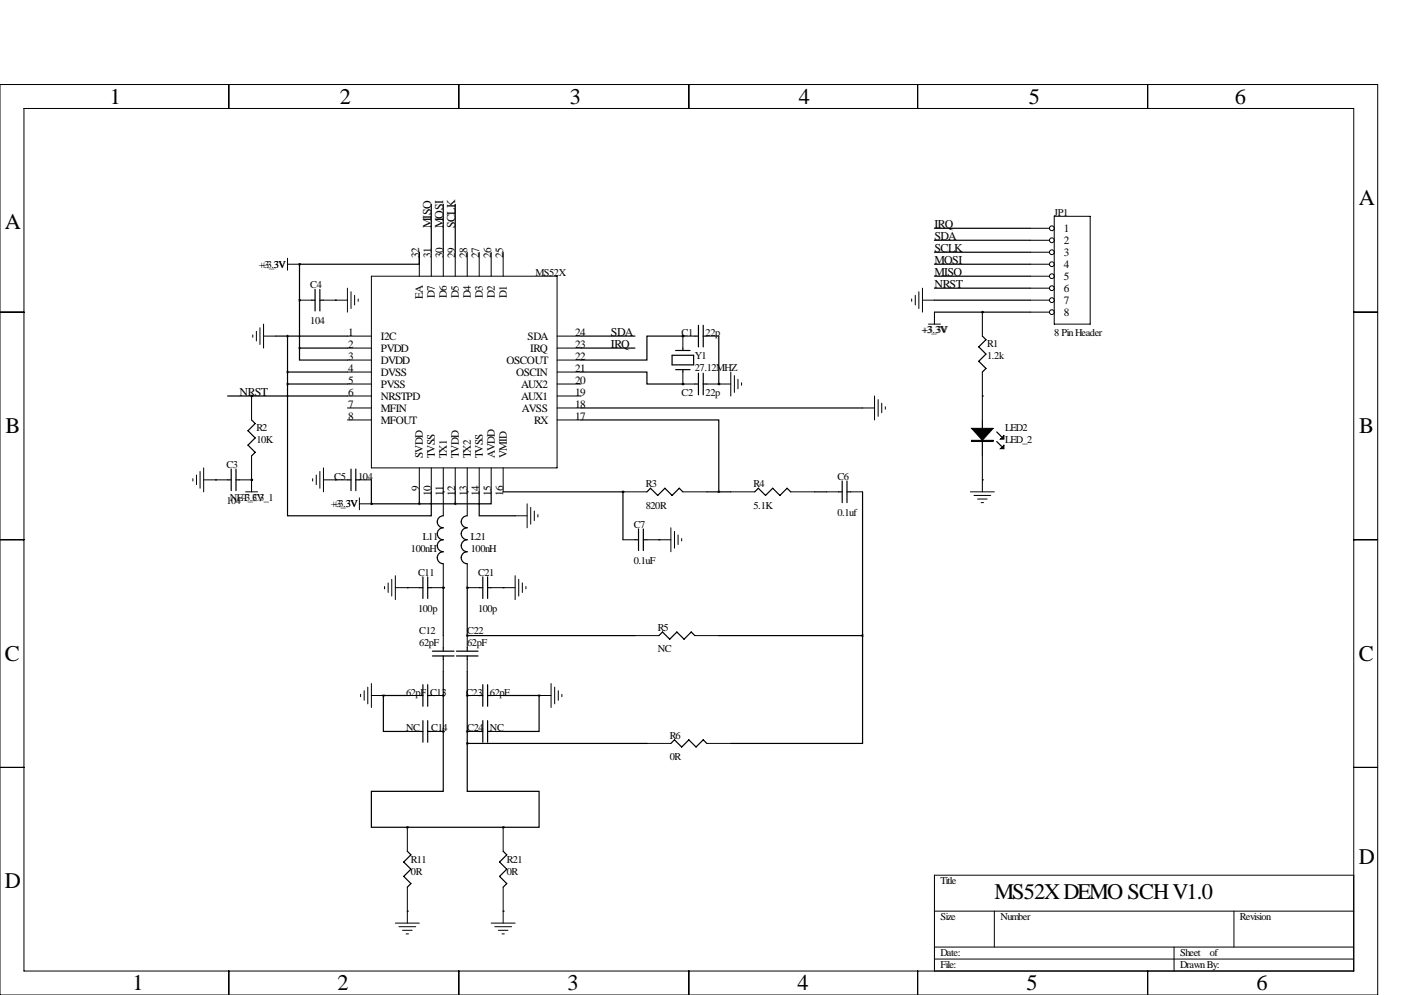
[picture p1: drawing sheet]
<svg xmlns="http://www.w3.org/2000/svg" width="297mm" height="211mm" viewBox="0 0 297 211" stroke-linecap="round" stroke-linejoin="round" font-family="sans-serif">
<g fill="none" stroke="#000" stroke-width=".21">
<path d="M0 17.9h292.1v193.1h-292.1zM48.5 17.9v5.1M97.3 17.9v5.1M146 17.9v5.1M194.6 17.9v5.1M243.3 17.9v5.1M5.1 23h281.9v182.9h-281.9zM61 56h2.5M61 54.8v2.5M78.7 58.6h39.4v40.6h-39.4zM88.9 53.5v5.1M91.4 53.5v5.1"/>
<path d="M94 53.5v5.1M96.5 53.5v5.1M99.1 53.5v5.1M101.6 53.5v5.1M104.1 53.5v5.1M106.7 53.5v5.1M218.4 58.6h4.1M218.4 48.4h4.1M218.4 50.9h4.1M218.4 53.5h4.1M218.4 56h4.1M223.5 45.9h7.6v22.8h-7.6z"/>
<path d="M0 66.2h5.1M53.6 71v.5M54.4 70.2v2.1M55.1 69.5v3.5M55.9 71.3h2.5M55.9 68.7v5.1M63.5 63.6h2.5M68.6 63.6h5.1M73.7 71.3h5M73.7 73.8h5M73.7 76.3h5M73.7 78.9h5"/>
<path d="M73.7 61.1v5.1M74.4 61.9v3.5M75.2 62.6v2.1M75.9 63.4v.5M118.1 71.3h5.1M118.1 73.8h5.1M118.1 76.3h5.1M118.1 78.9h5.1M144.8 78.9v2.5h2.5M147.3 71.3h-2.5v2.5M149.9 71.3h2.5M154.9 78.9v5.1"/>
<path d="M155.7 79.6v3.6M193.3 63.4v.5M194.1 62.6v2.1M194.8 61.9v3.5M195.6 63.6h2.5M195.6 61.1v5.1M196.8 68.7h2.6M198.1 66.2v2.5M208.3 66.2v5.1M208.3 78.9v10.1M218.4 66.2h4.1M218.4 61.1h4.1"/>
<path d="M218.4 63.6h4.1M287 66.2h5.1M42.4 100v3.5M43.2 99.2v5.1M53.3 84v5M53.3 96.7v7.6M67.8 100v3.5M68.6 99.2v5.1M73.7 81.4h5M73.7 84h5M73.7 86.5h5M73.7 89h5"/>
<path d="M88.9 99.2v5.1M91.4 99.2v5.1M94 99.2v10.2M96.5 99.2v5.1M99.1 99.2v10.2M101.6 99.2v5.1M104.1 99.2v5.1M106.7 99.2v5.1M118.1 81.4h5.1M118.1 84h5.1M118.1 86.5h5.1M118.1 89h5.1"/>
<path d="M149.9 81.4h5M156.5 80.4v2M157.2 81.2v.5M182.9 86.5h2.5M185.4 84v5M186.2 84.7v3.6M186.9 85.5v2M187.7 86.2v.6M208.3 96.7v7.6M0 114.4h5.1M40.9 101.5v.5M41.7 100.7v2.1"/>
<path d="M43.2 101.7h5.1M50.8 101.7h2.5M52.1 104.3h2.5M66.3 101.5v.5M67.1 100.7v2.1M68.6 101.7h5.1M76.2 101.7h2.5M76.2 106.8h2.5M76.2 105.6v2.5M94 119.5v5.1h-2.6M99.1 119.5v5.1h2.5M109.2 109.4h2.6"/>
<path d="M111.8 106.8v5.1M112.5 107.6v3.5M113.3 108.3v2.1M114 109.1v.5M132.1 114.4h2.5M132.1 104.3h5.1M137.2 114.4h5M142.2 111.9v5.1M143 112.7v3.5M143.8 113.4v2.1M144.5 114.2v.5M144.8 104.3h5.1"/>
<path d="M154.9 104.3h5.1M167.6 104.3h5.1M175.3 104.3h2.5M180.3 104.3h2.6M205.7 104.3h5.1M206.5 105h3.6M207.3 105.8h2M208 106.6h.5M287 114.4h5.1M81.5 124.3v.6M82.3 123.6v2M83.1 122.8v3.6"/>
<path d="M83.8 124.6h5.1M83.8 122.1v5M94 134.8v2.5M94 139.8v2.6M99.1 134.8v2.5M99.1 139.8v2.6M104.1 124.6h5.1M109.2 122.1v5M110 122.8v3.6M110.7 123.6v2M111.5 124.3v.6M134.6 134.8h5.1"/>
<path d="M147.3 134.8h5.1M76.5 147.2v.5M77.2 146.4v2.1M78 145.7v3.5M78.7 144.9v5.1M78.7 147.5h2.6M86.4 147.5h2.5M86.4 155.1h2.5M91.4 147.5h2.6M91.4 155.1h2.6M99.1 147.5h2.5M99.1 155.1h2.5"/>
<path d="M104.1 147.5h2.6M104.1 155.1h2.6M114.3 147.5h2.5M116.8 144.9v5.1M117.6 145.7v3.5M118.4 146.4v2.1M119.1 147.2v.5M137.2 157.6h5M149.9 157.6h5M0 162.7h5.1M86.4 175.4v5.1M106.7 175.4v5.1"/>
<path d="M287 162.7h5.1M83.8 195.7h5.1M84.6 196.5h3.5M85.3 197.2h2.1M86.1 198h.5M86.4 188.1v7.6M104.1 195.7h5.1M104.9 196.5h3.6M105.7 197.2h2M106.4 198h.5M106.7 188.1v7.6M198.1 193.2h88.9"/>
<path d="M210.8 193.2v7.6M261.6 193.2v7.6M287 185.6h-88.9v20.3M48.5 205.9v5.1M97.3 205.9v5.1M146 205.9v5.1M194.6 205.9v5.1M198.1 203.3h88.9M198.1 200.8h88.9M243.3 205.9v5.1M248.9 200.8v5.1"/>
<circle cx="223" cy="58.6" r=".51"/>
<circle cx="223" cy="56" r=".51"/>
<circle cx="223" cy="50.9" r=".51"/>
<circle cx="223" cy="53.5" r=".51"/>
<circle cx="223" cy="48.4" r=".51"/>
<circle cx="223" cy="66.2" r=".51"/>
<circle cx="223" cy="61.1" r=".51"/>
<circle cx="223" cy="63.6" r=".51"/>
</g>
<g fill="none" stroke="#000" stroke-width=".25">
<path d="M63.5 56h.1M63.5 56v17.8M88.9 53.5v2.5h-25.4M91.4 43.3v10.2M94 43.3v10.2M96.5 43.3v10.2M198.1 48.4h20.3M198.1 50.9h20.3M198.1 53.5h20.3M198.1 56h20.3M198.1 58.6h20.3M58.4 71.3h15.3"/>
<path d="M61 71.3v10.1M61 78.9h12.7M63.5 73.8v2.5h10.2M63.5 63.6h.1M63.5 73.8h10.2M66 63.6h.8M66.8 61.4v4.5M67.8 63.6h.8M67.8 61.4v4.5M71.1 63.6h.1M123.2 78.9h14v2.5h7.6M123.2 71.3h11.4"/>
<path d="M123.2 73.8h11.4M142.5 75.3h4.6v2.1h-4.6zM143.3 74.3h3M143.3 78.4h3M144.8 71.3h-7.6v5h-14M144.8 71.3h.1M144.8 73.8v.5M144.8 78.4v.5M147.3 71.3h.8M148.1 69v4.5M148.1 79.1v4.6M149.1 69v4.5"/>
<path d="M149.1 79.1v4.6M149.1 71.3h.8M152.4 71.3v10.1M198.1 63.6h20.3M198.1 61.1h20.3M198.1 66.2h20.3M208.3 66.2h.1M208.3 71.3l.7 .7-1.5 1.5 1.5 1.6-1.5 1.5 1.5 1.5-.7 .8M48.3 84h25.4M49 99.5v4.5M50 99.5v4.5M53.3 84h.1"/>
<path d="M53.3 89l.8 .8-1.5 1.5 1.5 1.6-1.5 1.5 1.5 1.5-.8 .8M61 81.4v28h30.4v-5.1M61 81.4h12.7M74.4 99.5v4.5M75.4 99.5v4.5M123.2 89h29.2v15.3M123.2 86.5h59.7M144.8 81.4h.1M147.3 81.4h.8M149.1 81.4h.8M152.4 81.4h.1M208.3 84h.1"/>
<path d="M208.3 89v7.7M211.3 93.6l1 1M211.3 91.6l1 1M45.7 101.7h.1M48.3 101.7h.7M50 101.7h.8M53.3 101.7h.1M71.1 101.7h.1M73.7 101.7h.7M75.4 101.7h.8M78.7 106.8h.1M78.7 106.8h17.8"/>
<path d="M78.7 101.7v5.1M88.9 104.3v2.5M94 109.4a1.27 1.27 0 0 0-1.3 1.2 1.27 1.27 0 0 0 1.3 1.3 1.27 1.27 0 0 0-1.3 1.3 1.27 1.27 0 0 0 1.3 1.2 1.27 1.27 0 0 0-1.3 1.3 1.27 1.27 0 0 0 1.3 1.3 1.27 1.27 0 0 0-1.3 1.3 1.27 1.27 0 0 0 1.3 1.2M94 104.3h.1M96.5 104.3v2.5M99.1 109.4a1.27 1.27 0 0 0-1.3 1.2 1.27 1.27 0 0 0 1.3 1.3 1.27 1.27 0 0 0-1.3 1.3 1.27 1.27 0 0 0 1.3 1.2 1.27 1.27 0 0 0-1.3 1.3 1.27 1.27 0 0 0 1.3 1.3 1.27 1.27 0 0 0-1.3 1.3 1.27 1.27 0 0 0 1.3 1.2M99.1 104.3h.1M101.6 104.3v5.1h7.6M104.1 104.3v2.5h-7.6M106.7 104.3h25.4M132.1 104.3h.1M132.1 104.3v10.1"/>
<path d="M134.6 114.4h.8M135.4 112.2v4.5M136.4 114.4h.8M136.4 112.2v4.5M137.2 104.3l.7-.8 1.5 1.5 1.6-1.5 1.5 1.5 1.5-1.5 .8 .8M139.7 114.4h.1M149.9 104.3h5M160 104.3l.8-.8 1.5 1.5 1.5-1.5 1.6 1.5 1.5-1.5 .7 .8M172.7 104.3h2.6M177.8 104.3h.8M178.6 102v4.6M179.6 104.3h.7"/>
<path d="M179.6 102v4.6M182.9 104.3v30.5M208.3 101.7h.1M86.4 124.6h.1M88.9 124.6h.8M89.7 122.3v4.6M90.7 124.6h.7M90.7 122.3v4.6M91.7 138.1h4.6M91.7 139.1h4.6M94 124.6h.1M94 124.6v10.2"/>
<path d="M94 137.3v.8M94 139.1v.7M96.8 138.1h4.5M96.8 139.1h4.5M99.1 124.6h.1M99.1 134.8h.1M99.1 124.6v10.2M99.1 137.3v.8M99.1 139.1v.7M99.1 134.8h35.5M101.6 124.6h.8M102.4 122.3v4.6"/>
<path d="M103.4 124.6h.7M103.4 122.3v4.6M106.7 124.6h.1M139.7 134.8l.8-.8 1.5 1.5 1.5-1.5 1.5 1.5 1.6-1.5 .7 .8M152.4 134.8h30.5M182.9 134.8v22.8h-28M81.3 147.5v7.6h5.1M81.3 147.5h.1M81.3 147.5h5.1M88.9 147.5h.8M88.9 155.1h.8M89.7 145.2v4.5"/>
<path d="M89.7 152.8v4.6M90.7 145.2v4.5M90.7 152.8v4.6M90.7 147.5h.7M90.7 155.1h.7M94 147.5h.1M94 155.1v12.7h-15.3v7.6h7.7M94 155.1h.1M94 142.4v12.7M99.1 157.6v10.2h15.2v7.6h-7.6M99.1 155.1h.1M99.1 147.5h.1"/>
<path d="M99.1 142.4v15.2M99.1 157.6h38.1M101.6 147.5h.8M101.6 155.1h.8M102.4 145.2v4.5M102.4 152.8v4.6M103.4 145.2v4.5M103.4 152.8v4.6M103.4 147.5h.7M103.4 155.1h.7M106.7 147.5h7.6M114.3 147.5v7.6h-7.6"/>
<path d="M114.3 147.5h.1M142.2 157.6l.8-.7 1.5 1.5 1.5-1.5 1.6 1.5 1.5-1.5 .8 .7M86.4 175.4h.1M86.4 175.4h20.3M106.7 175.4h.1M86.4 193.2h.1M86.4 180.5l.7 .7-1.5 1.6 1.5 1.5-1.5 1.5 1.5 1.5-.7 .8M106.7 193.2h.1M106.7 180.5l.7 .7-1.5 1.6 1.5 1.5-1.5 1.5 1.5 1.5-.7 .8"/>
</g>
<path d="M206 90.8h4.6l-2.3 2.6zM206 93.4h4.6v.2h-4.6zM212.9 94.4v.7h-.8zM212.9 92.3v.8h-.8z" fill="#000" stroke="#000" stroke-width=".21"/>
<path d="M60.9 71.3a.05 .05 0 0 0 .1 0 .05 .05 0 0 0-.1 0zM60.9 78.9a.05 .05 0 0 0 .1 0 .05 .05 0 0 0-.1 0zM60.9 81.4a.05 .05 0 0 0 .1 0 .05 .05 0 0 0-.1 0zM53.3 84a.05 .05 0 0 0 .1 0 .05 .05 0 0 0-.1 0zM99 155.1a.05 .05 0 0 0 .1 0 .05 .05 0 0 0-.1 0zM99 147.5a.05 .05 0 0 0 .1 0 .05 .05 0 0 0-.1 0zM99 157.6a.05 .05 0 0 0 .1 0 .05 .05 0 0 0-.1 0zM86.3 175.4a.05 .05 0 0 0 .1 0 .05 .05 0 0 0-.1 0zM99 134.8a.05 .05 0 0 0 .1 0 .05 .05 0 0 0-.1 0zM99 124.6a.05 .05 0 0 0 .1 0 .05 .05 0 0 0-.1 0zM78.7 106.8a.05 .05 0 0 0 .1 0 .05 .05 0 0 0-.1 0zM53.3 101.7a.05 .05 0 0 0 .1 0 .05 .05 0 0 0-.1 0z" fill="#000" stroke="#000" stroke-width=".51"/>
<g font-size="4.7">
<text x="23.3" y="22">1</text>
<text x="72.1" y="22">2</text>
<text x="120.8" y="22">3</text>
<text x="169.3" y="22">4</text>
<text x="218.1" y="22">5</text>
<text x="261.8" y="22">6</text>
<text x="288.1" y="43.6">A</text>
<text x="1" y="48.6">A</text>
<text x="1.2" y="91.8">B</text>
<text x="288.2" y="91.8">B</text>
<text x="1" y="140.1">C</text>
<text x="288.1" y="140.1">C</text>
<text x="288.1" y="183.3">D</text>
<text x="1" y="188.3">D</text>
<text x="210.8" y="190.6">MS52X DEMO SCH V1.0</text>
<text x="28.1" y="209.9">1</text>
<text x="71.6" y="209.9">2</text>
<text x="120.3" y="209.9">3</text>
<text x="169.1" y="209.9">4</text>
<text x="217.6" y="209.9">5</text>
<text x="266.4" y="209.9">6</text>
</g>
<g font-size="2.5">
<text x="91.4" y="48.4" transform="rotate(-90 91.4 48.4)">MISO</text>
<text x="94" y="48.4" transform="rotate(-90 94 48.4)">MOSI</text>
<text x="96.5" y="48.4" transform="rotate(-90 96.5 48.4)">SCLK</text>
<text x="198.1" y="48.4">IRQ</text>
<text x="198.1" y="50.9">SDA</text>
<text x="198.1" y="53.5">SCLK</text>
<text x="198.1" y="56">MOSI</text>
<text x="198.1" y="58.6">MISO</text>
<text x="198.1" y="61.1">NRST</text>
<text x="129.5" y="71.3">SDA</text>
<text x="129.5" y="73.8">IRQ</text>
<text x="50.8" y="84">NRST</text>
</g>
<g font-size="2.4">
<text x="225.6" y="49.2">1</text>
<text x="225.6" y="51.7">2</text>
<text x="88.9" y="54.8" transform="rotate(-90 88.9 54.8)">32</text>
<text x="91.4" y="54.8" transform="rotate(-90 91.4 54.8)">31</text>
<text x="94" y="54.8" transform="rotate(-90 94 54.8)">30</text>
<text x="96.5" y="54.8" transform="rotate(-90 96.5 54.8)">29</text>
<text x="99.1" y="54.8" transform="rotate(-90 99.1 54.8)">28</text>
<text x="101.6" y="54.8" transform="rotate(-90 101.6 54.8)">27</text>
<text x="104.1" y="54.8" transform="rotate(-90 104.1 54.8)">26</text>
<text x="106.7" y="54.8" transform="rotate(-90 106.7 54.8)">25</text>
<text x="225.6" y="54.2">3</text>
<text x="225.6" y="56.8">4</text>
<text x="225.6" y="59.3">5</text>
<text x="89.7" y="63.3" transform="rotate(-90 89.7 63.3)">EA</text>
<text x="92.2" y="63.2" transform="rotate(-90 92.2 63.2)">D7</text>
<text x="94.7" y="63.2" transform="rotate(-90 94.7 63.2)">D6</text>
<text x="97.3" y="63.2" transform="rotate(-90 97.3 63.2)">D5</text>
<text x="99.8" y="63.2" transform="rotate(-90 99.8 63.2)">D4</text>
<text x="102.4" y="63.2" transform="rotate(-90 102.4 63.2)">D3</text>
<text x="104.9" y="63.2" transform="rotate(-90 104.9 63.2)">D2</text>
<text x="107.4" y="63.2" transform="rotate(-90 107.4 63.2)">D1</text>
<text x="225.6" y="61.9">6</text>
<text x="225.6" y="64.4">7</text>
<text x="73.8" y="71.3">1</text>
<text x="121.9" y="71.3">24</text>
<text x="225.6" y="66.9">8</text>
<text x="73.8" y="73.8">2</text>
<text x="73.8" y="76.3">3</text>
<text x="80.8" y="72">I2C</text>
<text x="80.8" y="74.6">PVDD</text>
<text x="80.8" y="77.1">DVDD</text>
<text x="107.4" y="77.1">OSCOUT</text>
<text x="111.9" y="72">SDA</text>
<text x="112.4" y="74.6">IRQ</text>
<text x="121.9" y="76.3">22</text>
<text x="121.9" y="73.8">23</text>
<text x="73.8" y="78.9">4</text>
<text x="73.8" y="81.4">5</text>
<text x="73.8" y="84">6</text>
<text x="80.8" y="79.6">DVSS</text>
<text x="80.8" y="82.2">PVSS</text>
<text x="109.4" y="79.6">OSCIN</text>
<text x="110.5" y="82.2">AUX2</text>
<text x="121.9" y="84">19</text>
<text x="121.9" y="81.4">20</text>
<text x="121.9" y="78.9">21</text>
<text x="73.8" y="86.5">7</text>
<text x="73.8" y="89">8</text>
<text x="80.8" y="84.7">NRSTPD</text>
<text x="80.8" y="87.3">MFIN</text>
<text x="80.8" y="89.8">MFOUT</text>
<text x="110.5" y="84.7">AUX1</text>
<text x="110.6" y="87.3">AVSS</text>
<text x="113.2" y="89.8">RX</text>
<text x="121.9" y="89">17</text>
<text x="121.9" y="86.5">18</text>
<text x="89.7" y="97.2" transform="rotate(-90 89.7 97.2)">SVDD</text>
<text x="92.2" y="97.2" transform="rotate(-90 92.2 97.2)">TVSS</text>
<text x="94.7" y="97.2" transform="rotate(-90 94.7 97.2)">TX1</text>
<text x="97.3" y="97.2" transform="rotate(-90 97.3 97.2)">TVDD</text>
<text x="99.8" y="97.2" transform="rotate(-90 99.8 97.2)">TX2</text>
<text x="102.4" y="97.2" transform="rotate(-90 102.4 97.2)">TVSS</text>
<text x="104.9" y="97.2" transform="rotate(-90 104.9 97.2)">AVDD</text>
<text x="107.4" y="97.2" transform="rotate(-90 107.4 97.2)">VMID</text>
<text x="88.9" y="104.1" transform="rotate(-90 88.9 104.1)">9</text>
<text x="91.4" y="105.2" transform="rotate(-90 91.4 105.2)">10</text>
<text x="94" y="105.2" transform="rotate(-90 94 105.2)">11</text>
<text x="96.5" y="105.2" transform="rotate(-90 96.5 105.2)">12</text>
<text x="99.1" y="105.2" transform="rotate(-90 99.1 105.2)">13</text>
<text x="101.6" y="105.2" transform="rotate(-90 101.6 105.2)">14</text>
<text x="104.1" y="105.2" transform="rotate(-90 104.1 105.2)">15</text>
<text x="106.7" y="105.2" transform="rotate(-90 106.7 105.2)">16</text>
</g>
<g font-size="2.2">
<text x="223.5" y="45.9">JP1</text>
<text x="54.9" y="56.7">+3_3V</text>
<text x="55.4" y="56.7">+3.3V</text>
<text x="113.5" y="58.6">MS52X</text>
<text x="65.8" y="61.1">C4</text>
<text x="65.8" y="68.7">104</text>
<text x="144.5" y="71.3">C1</text>
<text x="149.6" y="71.3">22p</text>
<text x="195.3" y="70.6">+3_3V</text>
<text x="195.6" y="70.6">+3.3V</text>
<text x="223.5" y="71.3">8 Pin Header</text>
<text x="147.3" y="76.1">Y1</text>
<text x="209.3" y="73.5">R1</text>
<text x="209.3" y="76.1">1.2k</text>
<text x="144.5" y="84">C2</text>
<text x="147.3" y="78.6">27.12MHZ</text>
<text x="149.6" y="84">22p</text>
<text x="54.4" y="91.3">R2</text>
<text x="54.4" y="93.9">10K</text>
<text x="213.1" y="91.3">LED2</text>
<text x="213.1" y="93.9">LED_2</text>
<text x="48" y="99.2">C3</text>
<text x="70.9" y="101.7">C5</text>
<text x="75.9" y="101.7">104</text>
<text x="177.5" y="101.7">C6</text>
<text x="48" y="106.8">104</text>
<text x="48.7" y="106.2">NET_C3_1</text>
<text x="50.8" y="106.2">+3.3V</text>
<text x="70.1" y="107.5">+3_3V</text>
<text x="70.6" y="107.5">+3.3V</text>
<text x="136.9" y="103.3">R3</text>
<text x="136.9" y="107.8">820R</text>
<text x="159.8" y="103.3">R4</text>
<text x="159.8" y="107.8">5.1K</text>
<text x="134.4" y="111.9">C7</text>
<text x="177.5" y="109.4">0.1uf</text>
<text x="87.1" y="117">100nH</text>
<text x="89.7" y="114.4">L11</text>
<text x="99.8" y="114.4">L21</text>
<text x="99.8" y="117">100nH</text>
<text x="134.4" y="119.5">0.1uF</text>
<text x="88.6" y="122.1">C11</text>
<text x="101.3" y="122.1">C21</text>
<text x="88.6" y="129.7">100p</text>
<text x="101.3" y="129.7">100p</text>
<text x="88.9" y="134.5">C12</text>
<text x="88.9" y="137">62pF</text>
<text x="99.1" y="134.5">C22</text>
<text x="99.1" y="137">62pF</text>
<text x="139.4" y="133.7">R5</text>
<text x="139.4" y="138.3">NC</text>
<text x="86.1" y="147.5">62pF</text>
<text x="91.2" y="147.5">C13</text>
<text x="98.8" y="147.5">C23</text>
<text x="103.9" y="147.5">62pF</text>
<text x="86.1" y="155.1">NC</text>
<text x="91.4" y="155.1">C14</text>
<text x="99.1" y="155.1">C24</text>
<text x="103.9" y="155.1">NC</text>
<text x="142" y="156.6">R6</text>
<text x="142" y="161.2">0R</text>
<text x="87.1" y="183">R11</text>
<text x="87.1" y="185.6">0R</text>
<text x="107.4" y="183">R21</text>
<text x="107.4" y="185.6">0R</text>
<text x="199.4" y="187.5">Title</text>
<text x="199.4" y="195.1">Size</text>
<text x="212.1" y="195.1">Number</text>
<text x="262.9" y="195.1">Revision</text>
<text x="199.4" y="202.7">Date:</text>
<text x="250.2" y="202.7">Sheet</text>
<text x="256.5" y="202.7">of</text>
<text x="199.4" y="205.3">File:</text>
<text x="250.2" y="205.3">Drawn By:</text>
</g>
</svg>
